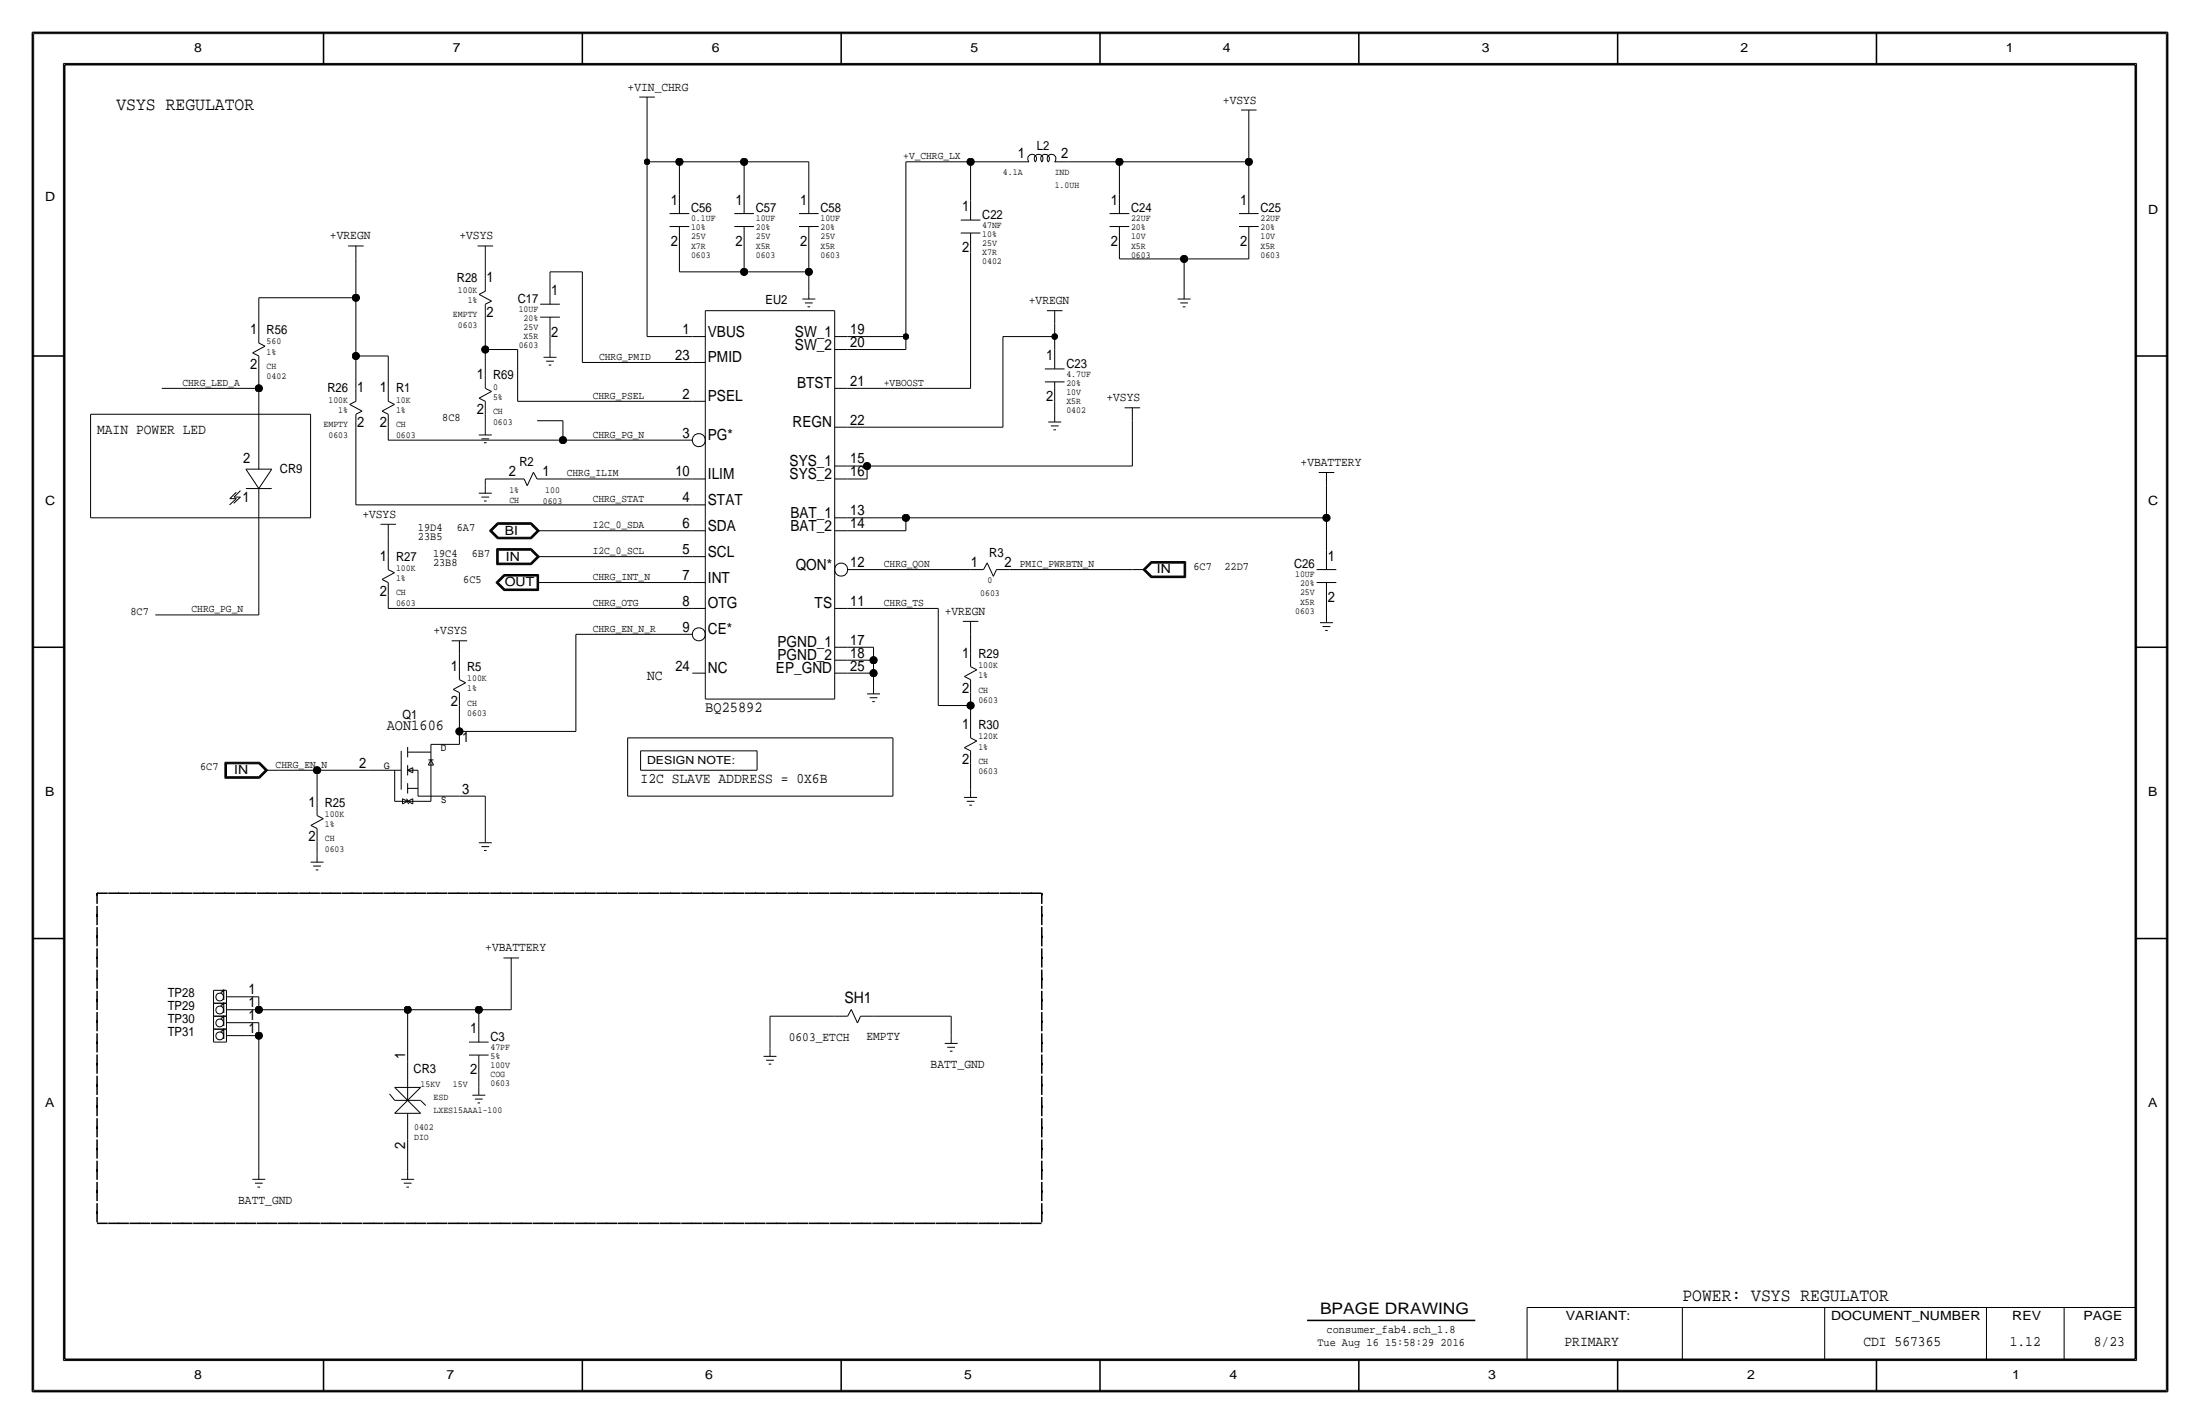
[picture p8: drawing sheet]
<svg xmlns="http://www.w3.org/2000/svg" width="432mm" height="279mm" viewBox="0 0 432 279" stroke-linecap="round" stroke-linejoin="round" font-family="sans-serif">
<g fill="none" stroke="#000" stroke-width=".2">
<path d="M6.6 6.6h418.6zM6.6 6.6v266.2zM12.4 12.4v254.6zM12.4 12.4h407zM125.5 19.1h3zM127 19.1v2.5zM419.4 12.4v254.6zM425.2 6.6v266.2zM127 31.8v34.2zM127 31.8h6.3zM127 21.6v10.2zM133.3 31.8h12.7z"/>
<path d="M133.3 31.7v6.4zM133.3 38.1v3.8zM146 31.8h12.7zM146 31.7v6.4zM146 38.1v3.8zM158.7 31.7v6.4zM158.7 38.1v3.8zM177.8 31.8v34.2zM177.8 31.8h12.7zM190.5 31.7v7.7zM190.5 39.4v3.8zM190.5 31.8h8.9z"/>
<path d="M199.4 31.8h2.5zM201.9 31.8a.89 .89 0 0 1 0-1.3 .89 .89 0 0 1 1.3 0 .89 .89 0 0 1 0 1.3 .89 .89 0 0 1 0-1.3 .89 .89 0 0 1 1.3 0 .89 .89 0 0 1 0 1.3 .89 .89 0 0 1 0-1.3 .89 .89 0 0 1 1.2 0 .89 .89 0 0 1 0 1.3 .89 .89 0 0 1 0-1.3 .89 .89 0 0 1 1.3 0 .89 .89 0 0 1 0 1.3M207 31.8h2.5zM209.5 31.8h10.2zM219.7 31.8h25.4zM219.7 31.7v6.4zM219.7 38.1v3.8zM243.6 21.6h3zM245.1 31.7v6.4zM245.1 24.1v7.7zM245.1 38.1v3.8zM245.1 21.6v2.5z"/>
<path d="M50.8 58.4h19zM50.8 58.4v6.4zM68.3 48.3h3.1zM69.8 58.4v11.4zM69.8 50.8v7.6zM69.8 48.3v2.5zM93.7 48.3h3.1zM94 57.8l1.2-.6zM94 57.8l2.5 1.3zM95.2 59.7l1.3-.6zM95.2 50.8v3.8zM95.2 54.6v2.6z"/>
<path d="M95.2 59.7v2.5zM95.2 48.3v2.5zM106 59.7h3.9zM107.9 53.3h6.4zM107.9 53.3v2.6zM107.9 55.9v3.8zM114.3 53.3v17.8zM131.4 41.9h3.9zM131.4 44.4h3.9zM133.3 53.3h12.7zM133.3 48.3v5zM133.3 44.4v3.9z"/>
<path d="M144.1 41.9h3.9zM144.1 44.4h3.9zM146 53.3h12.7zM146 48.3v5zM146 44.4v3.9zM156.8 41.9h3.9zM156.8 44.4h3.9zM157.5 58.7h2.5zM158 59.4h1.5zM158.7 48.3v5zM158.7 53.3v3.9zM158.7 57.2v1.5z"/>
<path d="M158.7 44.4v3.9zM188.6 43.2h3.8zM188.6 45.7h3.8zM190.5 49.5v26.7zM190.5 45.7v3.8zM217.8 41.9h3.8zM217.8 44.4h3.8zM219.7 50.8h12.7zM219.7 48.3v2.5zM219.7 44.4v3.9zM231.1 58.7h2.6zM231.6 59.4h1.6z"/>
<path d="M232.4 50.8h12.7zM232.4 50.8v6.4zM232.4 57.2v1.5zM243.2 41.9h3.8zM243.2 44.4h3.8zM245.1 48.3v2.5zM245.1 44.4v3.9zM31.7 76.2h19.1zM49.6 69.2l2.4-1.3zM49.6 69.2l1.2 .6zM50.8 72.4v3.8zM50.8 76.2v12.7z"/>
<path d="M50.8 64.8v2.5zM50.8 67.3l1.2 .6zM50.8 69.9v2.5zM68.6 79.3l1.2-.6zM68.6 79.3l2.5 1.4zM69.8 69.8h6.4zM69.8 69.8v6.4zM69.8 76.2v2.5zM76.2 69.8v6.4zM76.2 76.2v2.5zM76.2 78.7l1.2 .6zM94 78.1l2.5-1.3z"/>
<path d="M94 78.1l1.3 .6zM95.2 68.6h6.4zM95.2 62.2v6.4zM95.2 68.6v5.1zM95.2 73.7v2.5zM95.2 76.2l1.3 .6zM95.2 78.7v2.6zM101.6 68.6v10.1zM101.6 78.7h34.3zM106 62.2h3.9zM106.7 70.1h2.5zM107.2 70.9h1.5z"/>
<path d="M107.7 71.6h.5zM107.9 66v2.6zM107.9 68.6v1.5zM107.9 62.2v3.8zM114.3 71.1h21.6zM127 66h8.9zM135.9 78.7h2.5zM135.9 71.1h2.5zM135.9 66h2.5zM138.4 61h25.4zM138.4 61v76.2zM158.5 60.2h.5z"/>
<path d="M163.8 61v76.2zM163.8 76.2h2.6zM163.8 68.6h2.6zM163.8 66h2.6zM166.4 76.2h24.1zM166.4 66h11.4zM166.4 68.6h11.4zM177.8 66v2.6zM196.8 66h10.2zM196.8 66v17.8zM205.1 72.4h3.8zM205.1 74.9h3.8z"/>
<path d="M205.5 61h3zM207 78.7v2.6zM207 63.5v2.5zM207 66v2.6zM207 61v2.5zM207 74.9v3.8zM207 68.6v3.8zM232.2 60.2h.5zM17.8 81.3v20.3zM17.8 81.3h43.2zM45.1 99.1l1.3-1.3zM45.1 97.8h1.3z"/>
<path d="M45.9 98.8l1.3-1.3zM45.9 97.5h1.3zM46.4 96.6l-1.3 1.2zM47.2 96.3l-1.3 1.2zM48.3 95.9h5zM48.3 92h5zM48.3 92l2.5 3.9zM50.8 99.1v21.5zM50.8 88.9v3.1zM50.8 95.9v3.2zM53.3 92l-2.5 3.9zM61 81.3v20.3z"/>
<path d="M69.8 81.3l1.3-.6zM69.8 83.8v15.3zM69.8 99.1h66.1zM69.8 81.3v2.5zM75 80.7l2.4-1.4zM75 80.7l1.2 .6zM76.2 83.8v2.6zM76.2 81.3v2.5zM76.2 86.4h34.3zM94 85.3h2.5zM94 96.8h2.5zM94.5 86.1h1.5z"/>
<path d="M94.5 97.5h1.5zM95 86.9h.5zM95 98.3h.5zM95.2 94h5.1zM95.2 81.3v2.5zM95.2 94v1.3zM95.2 83.8v1.5zM95.2 95.2v1.6zM100.3 94h2.6zM102.9 94l.6 1.3zM104.7 92.7l.7 1.3zM104.7 92.7l-1.2 2.6z"/>
<path d="M105.4 94h2.5zM105.4 82.5h5.1zM108 94h27.9zM110.5 86.4h25.4zM110.5 82.5v3.9zM135.9 99.1h2.5zM135.9 94h2.5zM163.8 91.4h2.6zM163.8 83.8h2.6zM163.8 94h2.6zM166.4 91.4h3.8zM166.4 94h3.8z"/>
<path d="M166.4 83.8h30.5zM170.2 91.4h52zM170.2 91.4v2.6zM205.7 82.8h2.6zM206.2 83.6h1.6zM206.8 84.3h.5zM207 81.3v1.5zM220.7 80h3.1zM222.2 82.6v8.8zM222.2 80v2.5zM258.8 92.7h3.1zM260.3 95.2v6.4z"/>
<path d="M260.3 92.7v2.5zM17.8 101.6h43.2zM74.7 102.9h3zM75 113.7l2.4-1.3zM75 113.7l1.2 .6zM76.2 105.4v3.8zM76.2 116.8v2.6zM76.2 109.2v2.6zM76.2 111.8l1.2 .6zM76.2 114.3v2.5zM76.2 102.9v2.5zM76.2 119.4h59.7z"/>
<path d="M96.1 104.1l1.5-1.5zM96.1 104.1l1.5 1.6zM96.2 104.1l1.5 1.5zM96.2 104.1l1.5-1.4zM96.4 104.1l1.3-1.3zM96.4 104.1l1.3 1.4zM96.5 104.1l1.3-1.2zM96.5 104.1l1.3 1.3zM97.3 114.3l1.6-1.6zM97.3 114.3l1.6 1.6zM97.5 107.6h6.8zM97.5 114.3l1.5 1.5z"/>
<path d="M97.5 114.3l1.5-1.5zM97.5 107.6v3.2zM97.5 110.8h6.8zM97.6 107.7v3zM97.6 110.7h6.6zM97.6 107.7h6.6zM97.6 102.6h6.7zM97.6 114.3l1.4-1.4zM97.6 105.7h6.7zM97.6 114.3l1.4 1.4zM97.7 107.8v2.8zM97.7 110.6h6.5z"/>
<path d="M97.7 105.6h6.5zM97.7 107.8h6.5zM97.7 102.7h6.5zM97.7 102.8h6.5zM97.7 105.5h6.5zM97.8 114.3l1.3 1.3zM97.8 114.3l1.3-1.3zM97.8 107.9h6.3zM97.8 107.9v2.6zM97.8 110.5h6.3zM97.8 105.4h6.3zM97.8 102.9h6.3z"/>
<path d="M98.9 115.9h6.8zM98.9 112.7h6.8zM99 112.8h6.6zM99 115.8h6.6zM99 112.9h6.5zM99 115.7h6.5zM99.1 113h6.3zM99.1 115.6h6.3zM104.1 108l1.3 1.2zM104.1 102.9l1.3 1.2zM104.1 110.5l1.3-1.3zM104.1 105.4l1.3-1.3z"/>
<path d="M104.2 110.6l1.4-1.4zM104.2 105.5l1.4-1.4zM104.2 107.8l1.4 1.4zM104.2 102.8l1.4 1.3zM104.2 107.7l1.5 1.5zM104.2 102.7l1.5 1.4zM104.2 110.7l1.5-1.5zM104.2 105.6l1.5-1.5zM104.3 110.8l1.6-1.6zM104.3 105.7l1.6-1.6zM104.3 107.6l1.6 1.6zM104.3 102.6l1.6 1.5z"/>
<path d="M105.4 113v2.6zM105.4 114.3h2.5zM105.4 109.2h2.5zM105.4 104.1h2.5zM105.5 112.9v2.8zM105.6 112.8v3zM105.7 112.7v3.2zM107.9 114.3h28zM107.9 109.2h28zM108 104.1h27.9zM135.9 119.4h2.5zM135.9 104.1h2.5z"/>
<path d="M135.9 109.2h2.5zM135.9 114.3h2.5zM163.8 104.1h2.6zM163.8 119.4h2.6zM163.8 101.6h2.6zM166.4 101.6h11.4zM166.4 104.1h11.4zM166.4 111.8h24.1zM166.4 119.4h17.8zM177.8 101.6h82.5zM177.8 101.6v2.5zM184.1 119.4v19z"/>
<path d="M190.5 111.8h2.5zM193.8 110.4l1.2 2.7zM193.8 110.4l-.8 1.4zM195.6 111.8h2.5zM195.6 111.8l-.6 1.3zM198.1 111.8h24.1zM222.2 111.8h2.6zM224.3 111.8l1.6 1.5zM224.3 111.8l1.6-1.6zM224.5 111.8l1.5-1.5zM224.5 111.8l1.5 1.4zM224.6 111.8l1.4-1.4z"/>
<path d="M224.6 111.8l1.4 1.3zM224.8 111.8l1.3 1.2zM224.8 111.8l1.3-1.3zM225.9 110.2h6.8zM225.9 113.3h6.8zM226 113.2h6.6zM226 110.3h6.6zM226 110.4h6.5zM226 113.1h6.5zM226.1 110.5h6.3zM226.1 113h6.3zM232.4 110.5v2.5z"/>
<path d="M232.5 110.4v2.7zM232.6 110.3v2.9zM232.7 110.2v3.1zM258.4 111.8h3.9zM258.4 114.3h3.9zM260.3 118.1v2.5zM260.3 101.6v6.3zM260.3 114.3v3.8zM260.3 107.9v3.9zM30.5 120.7h20.3zM88.6 125.7h3.1zM89 135.3l1.2 .6z"/>
<path d="M89 135.3l2.4-1.3zM90.2 128.3v2.5zM90.2 138.4v5.1zM90.2 125.7v2.6zM90.2 130.8v2.5zM90.2 133.3l1.2 .7zM90.2 135.9v2.5zM113 124.5v19zM113 124.5h22.9zM135.9 132.1h2.5zM138.4 137.2h25.4zM163.8 127h2.6z"/>
<path d="M163.8 132.1h2.6zM163.8 129.5h2.6zM166.4 127h5.1zM166.4 129.5h5.1zM166.4 132.1h5.1zM170.2 136.1h2.5zM170.7 136.9h1.5zM171.2 137.7h.5zM171.4 127v2.5zM171.4 129.5v2.6zM171.4 132.1v2.5zM171.4 134.6v1.5z"/>
<path d="M184.1 138.4h6.4zM189 121.9h3zM189.3 132.7l2.4-1.3zM189.3 132.7l1.2 .7zM190.5 124.5v3.8zM190.5 135.9v2.5zM190.5 138.4v3.8zM190.5 121.9v2.6zM190.5 128.3v2.5zM190.5 130.8l1.2 .6zM190.5 133.4v2.5zM259.1 122.2h2.5z"/>
<path d="M259.6 122.9h1.5zM260.1 123.7h.5zM260.3 120.7v1.5zM44.1 149.6v3.1zM44.1 152.7h6.9zM44.1 149.6h6.9zM44.2 149.7h6.7zM44.2 149.7v2.9zM44.2 152.6h6.7zM44.3 149.8v2.7zM44.3 152.5h6.6zM44.3 149.8h6.6z"/>
<path d="M44.4 149.9h6.4zM44.4 149.9v2.5zM44.4 152.4h6.4zM50.8 149.9l1.3 1.2zM50.9 152.5l1.3-1.4zM50.9 149.8l1.3 1.3zM50.9 152.6l1.5-1.5zM50.9 149.7l1.5 1.4zM51 149.6l1.5 1.5zM51 152.7l1.5-1.6zM52.1 151.1l-1.3 1.3zM52.1 151.1h2.5z"/>
<path d="M54.6 151.1h7.6zM62.2 151.1h10.2zM62.2 151.1v6.4zM62.2 157.5v2.5zM72.4 151.1h6.3zM77.5 157.2h7.1zM77.5 151.1v6.1zM78.7 147.3v7.6zM79 156.7l2 1zM79 156.7v1zM79 157.7l2-1zM79.8 156.7l.2 .3z"/>
<path d="M80 151.1l1 .5zM80 147.6h4.6zM80 157v.5zM80 157.5l.3 .2zM80 154.7h2zM80 151.1h2zM80 151.1l1-.5zM80 153.7v2zM80 150.1v2zM80 146.6v2zM81 156.7v1zM81 150.6v1z"/>
<path d="M82 151.1v5.1zM82 156.2h8.2zM84.1 149.1h1zM84.1 150.1h1zM84.6 149.1l-.5 1zM84.6 146v11.2zM84.6 149.1l.5 1zM84.6 146h5.6zM90.2 156.2h5zM90.2 143.5h22.8zM90.2 143.5v2.5zM95.2 156.2v7.6z"/>
<path d="M123.2 144.8h52.1zM123.2 156.2h52.1zM123.2 144.8v11.4zM125.7 147.3v3.8zM125.7 151.1h22.9zM125.7 147.3h22.9zM148.6 147.3v3.8zM175.3 144.8v11.4zM189.2 156.5h2.6zM189.3 146.7l2.4-1.3zM189.3 146.7l1.2 .6zM189.7 157.2h1.6z"/>
<path d="M190.2 158h.6zM190.5 149.9v5zM190.5 154.9v1.6zM190.5 142.2v2.6zM190.5 144.8l1.2 .6zM190.5 147.3v2.6zM61 169.2h2.5zM61 162l1.2 .6zM61 162l2.4-1.4zM61.5 169.9h1.5zM62 170.7h.5zM62.2 165.1v2.5z"/>
<path d="M62.2 167.6v1.6zM62.2 160l1.2 .6zM62.2 162.6v2.5zM94 165.4h2.5zM94.5 166.1h1.5zM95 166.9h.5zM95.2 163.8v1.6zM41.9 199.4h2.5zM41.9 196.8h2.5zM41.9 199.4h2.6zM41.9 199.4v2.5zM41.9 196.8h2.6z"/>
<path d="M41.9 196.8v2.6zM41.9 194.3h2.6zM41.9 194.3v2.5zM44.4 199.4v2.5zM44.4 196.8v2.6zM44.4 194.3v2.6zM44.5 198.1h3.8zM44.5 195.6h3.8zM48.3 198.1h2.5zM48.3 195.6h2.5zM50.8 198.1h29.2zM50.8 195.6v2.5z"/>
<path d="M80 198.1h14zM80 198.1v10.2zM94 198.1v2.6zM94 198.1h6.3zM98.8 188h3.1zM100.3 190.5v7.6zM100.3 188v2.5zM151.1 199.4h12.7zM151.1 199.4v6.3zM163.8 199.4h2.6zM167.1 198.1l1.2 2.6zM167.1 198.1l-.7 1.3z"/>
<path d="M168.9 199.4l-.6 1.3zM168.9 199.4h2.5zM171.4 199.4h15.3zM186.7 199.4v3.8zM41.9 204.5h2.5zM41.9 201.9h2.5zM41.9 201.9h2.6zM41.9 201.9v2.6zM44.4 201.9v2.6zM44.5 203.2h3.8zM44.5 200.7h3.8zM48.3 203.2h2.5z"/>
<path d="M48.3 200.7h2.5zM50.8 200.7v2.5zM50.8 203.2v26.7zM76.5 214.6l1 1.3zM77.5 213.4h5zM77.5 213.4l5 5zM77.5 215.9h5zM77.5 218.4l5.1-5zM77.5 218.4h5.1zM80 218.4v5.1zM80 208.3v7.6zM82.5 215.9l1.1 1z"/>
<path d="M92 204.5h3.9zM92 207h3.9zM92.7 214.9h2.5zM93.2 215.6h1.5zM93.7 216.4h.5zM94 210.8v2.6zM94 213.4v1.5zM94 207v3.8zM94 200.7v3.8zM149.9 207.3h2.5zM150.4 208h1.5zM150.9 208.8h.5z"/>
<path d="M151.1 205.7v1.6zM185.4 204.7h2.6zM185.9 205.5h1.6zM186.4 206.2h.5zM186.7 203.2v1.5zM49.5 231.4h2.6zM50 232.2h1.6zM50.5 232.9h.6zM50.8 229.9v1.5zM78.7 231.4h2.6zM79.2 232.2h1.6zM79.8 232.9h.5z"/>
<path d="M80 223.5v6.4zM80 229.9v1.5zM299.7 256.5v10.2zM299.7 256.5h119.4zM330.2 256.5v10.2zM358.1 256.5v10.2zM389.9 256.5v10.2zM405.1 256.5v10.2zM6.6 272.8h418.6zM12.4 267h407z"/>
<circle cx="137.2" cy="86.4" r="1.28"/>
<circle cx="165.1" cy="111.8" r="1.28"/>
<circle cx="137.2" cy="124.5" r="1.28"/>
<circle cx="43.1" cy="195.6" r=".77"/>
<circle cx="43.1" cy="198.2" r=".77"/>
<circle cx="43.1" cy="203.3" r=".77"/>
<circle cx="43.1" cy="200.7" r=".77"/>
</g>
<path d="M19 175.3h185.5zM19 175.3v64.7zM204.5 175.3v64.7zM19 240h185.5z" fill="none" stroke="#000" stroke-width=".3" stroke-dasharray="2.1" stroke-linecap="butt"/>
<g fill="#000" stroke="#000" stroke-width=".2">
<circle cx="127" cy="31.7" r=".56"/>
<circle cx="133.4" cy="31.7" r=".71"/>
<circle cx="146.1" cy="31.7" r=".71"/>
<circle cx="190.5" cy="31.7" r=".71"/>
<circle cx="219.7" cy="31.7" r=".71"/>
<circle cx="245.1" cy="31.7" r=".71"/>
<circle cx="69.9" cy="58.4" r=".71"/>
<circle cx="146.1" cy="53.3" r=".71"/>
<circle cx="158.8" cy="53.3" r=".71"/>
<circle cx="232.4" cy="50.8" r=".71"/>
<circle cx="50.8" cy="76.2" r=".71"/>
<circle cx="69.9" cy="69.8" r=".71"/>
<circle cx="95.3" cy="68.6" r=".71"/>
<circle cx="177.8" cy="66" r=".56"/>
<circle cx="207" cy="66" r=".56"/>
<circle cx="110.5" cy="86.4" r=".71"/>
<circle cx="170.2" cy="91.4" r=".71"/>
<circle cx="177.8" cy="101.6" r=".71"/>
<circle cx="260.4" cy="101.6" r=".71"/>
<circle cx="171.5" cy="132.1" r=".71"/>
<circle cx="171.5" cy="129.5" r=".71"/>
<circle cx="190.5" cy="138.4" r=".71"/>
<circle cx="62.2" cy="151.1" r=".71"/>
<circle cx="90.2" cy="143.5" r=".71"/>
<circle cx="50.8" cy="198.1" r=".71"/>
<circle cx="80" cy="198.1" r=".71"/>
<circle cx="94" cy="198.1" r=".71"/>
<circle cx="50.8" cy="203.2" r=".71"/>
</g>
<g fill="none" stroke="#000" stroke-width=".3">
<path d="M6.3 6.4v266.7zM6.4 6.4h419zM12.7 12.7h406.4zM12.7 12.7v254zM63.5 6.4v6.3zM114.3 6.4v6.3zM165.1 6.4v6.3zM215.9 6.3v6.4zM266.7 6.4v6.3zM317.5 6.4v6.3zM368.3 6.4v6.3zM419.1 12.7v254z"/>
<path d="M425.4 6.4v266.7zM6.3 69.8h6.4zM419.1 69.8h6.3zM6.3 127h6.4zM419.1 127h6.3zM6.3 184.1h6.4zM419.1 184.1h6.3zM256.5 259.1h33.1zM6.4 273h419zM12.7 266.7h406.4zM63.5 266.7v6.4zM114.3 266.7v6.4z"/>
<path d="M165.1 266.7v6.4zM215.9 266.7v6.3zM266.7 266.7v6.4zM317.5 266.7v6.4zM368.3 266.7v6.4z"/>
</g>
<g font-size="3.6">
<text x="22.9" y="21.6">VSYS REGULATOR</text>
<text x="330.2" y="255.3">POWER: VSYS REGULATOR</text>
</g>
<g font-size="3.1">
<text x="165.7" y="196.8">SH1</text>
<text x="259.1" y="257.8">BPAGE DRAWING</text>
</g>
<g font-size="3">
<text x="138.9" y="71.1">PMID</text>
<text x="138.9" y="66">VBUS</text>
<text x="156" y="66">SW_1</text>
<text x="156" y="68.6">SW_2</text>
<text x="156.5" y="76.2">BTST</text>
<text x="138.9" y="78.7">PSEL</text>
<text x="155.6" y="83.8">REGN</text>
<text x="138.9" y="86.4">PG*</text>
<text x="138.9" y="94">ILIM</text>
<text x="155" y="94">SYS_2</text>
<text x="155" y="91.4">SYS_1</text>
<text x="138.9" y="99.1">STAT</text>
<text x="155.1" y="101.6">BAT_1</text>
<text x="138.9" y="104.1">SDA</text>
<text x="155.1" y="104.1">BAT_2</text>
<text x="138.9" y="109.2">SCL</text>
<text x="156.2" y="111.8">QON*</text>
<text x="138.9" y="114.3">INT</text>
<text x="138.9" y="119.4">OTG</text>
<text x="159.9" y="119.4">TS</text>
<text x="138.9" y="124.5">CE*</text>
<text x="152.6" y="129.5">PGND_2</text>
<text x="152.6" y="127">PGND_1</text>
<text x="138.9" y="132.1">NC</text>
<text x="152.3" y="132.1">EP_GND</text>
<text x="75.9" y="143.3">AON1606</text>
<text x="138.4" y="139.7">BQ25892</text>
<text x="43.1" y="196.2">1</text>
<text x="43.1" y="203.9">1</text>
<text x="43.1" y="201.3">1</text>
<text x="43.1" y="198.8">1</text>
</g>
<g font-size="2.9">
<text x="199.8" y="31">1</text>
<text x="208.3" y="31">2</text>
<text x="131.7" y="40.1">1</text>
<text x="144.4" y="40.1">1</text>
<text x="157.1" y="40.1">1</text>
<text x="188.8" y="41.4">1</text>
<text x="218" y="40.1">1</text>
<text x="243.4" y="40.1">1</text>
<text x="131.7" y="48.3">2</text>
<text x="144.4" y="48.3">2</text>
<text x="157.1" y="48.3">2</text>
<text x="188.8" y="49.5">2</text>
<text x="218" y="48.3">2</text>
<text x="243.4" y="48.3">2</text>
<text x="95.5" y="55.4">1</text>
<text x="108.2" y="57.9">1</text>
<text x="49.1" y="65.5">1</text>
<text x="95.5" y="62.2">2</text>
<text x="134" y="65.5">1</text>
<text x="166.9" y="65.5">19</text>
<text x="108.2" y="66">2</text>
<text x="132.5" y="70.6">23</text>
<text x="166.9" y="68.1">20</text>
<text x="205.3" y="70.6">1</text>
<text x="49.1" y="72.4">2</text>
<text x="70.1" y="77">1</text>
<text x="74.5" y="77">1</text>
<text x="93.6" y="74.4">1</text>
<text x="166.9" y="75.7">21</text>
<text x="70.1" y="83.8">2</text>
<text x="74.5" y="83.8">2</text>
<text x="93.6" y="81.3">2</text>
<text x="134" y="78.2">2</text>
<text x="166.9" y="83.3">22</text>
<text x="205.3" y="78.7">2</text>
<text x="19.1" y="85.1">MAIN POWER LED</text>
<text x="134" y="85.9">3</text>
<text x="47.8" y="90.9">2</text>
<text x="99.9" y="93.5">2</text>
<text x="106.5" y="93.5">1</text>
<text x="132.5" y="93.5">10</text>
<text x="166.9" y="93.5">16</text>
<text x="166.9" y="90.9">15</text>
<text x="47.6" y="98.6">1</text>
<text x="134" y="98.6">4</text>
<text x="166.9" y="101.1">13</text>
<text x="134" y="103.6">6</text>
<text x="166.9" y="103.6">14</text>
<text x="74.5" y="110">1</text>
<text x="134" y="108.7">5</text>
<text x="134" y="113.8">7</text>
<text x="166.9" y="111.3">12</text>
<text x="190.6" y="111.3">1</text>
<text x="197.2" y="111.3">2</text>
<text x="260.6" y="110">1</text>
<text x="74.5" y="116.8">2</text>
<text x="134" y="118.9">8</text>
<text x="166.9" y="118.9">11</text>
<text x="260.6" y="118.1">2</text>
<text x="134" y="124">9</text>
<text x="88.5" y="131.6">1</text>
<text x="132.5" y="131.6">24</text>
<text x="166.9" y="129">18</text>
<text x="166.9" y="126.5">17</text>
<text x="166.9" y="131.6">25</text>
<text x="188.8" y="129">1</text>
<text x="127" y="133.3">NC</text>
<text x="188.8" y="135.9">2</text>
<text x="88.5" y="138.4">2</text>
<text x="188.8" y="143">1</text>
<text x="90.7" y="145.5">1</text>
<text x="188.8" y="149.9">2</text>
<text x="70.5" y="150.6">2</text>
<text x="90.7" y="155.7">3</text>
<text x="125.7" y="153.7">I2C SLAVE ADDRESS = 0X6B</text>
<text x="60.6" y="158.2">1</text>
<text x="60.6" y="165.1">2</text>
<text x="48.8" y="197.6">1</text>
<text x="48.8" y="195.1">1</text>
<text x="48.8" y="202.7">1</text>
<text x="48.8" y="200.2">1</text>
<text x="92.3" y="202.7">1</text>
<text x="79.5" y="207.8" transform="rotate(-90 79.5 207.8)">1</text>
<text x="92.3" y="210.8">2</text>
<text x="79.5" y="225.4" transform="rotate(-90 79.5 225.4)">2</text>
<text x="307.1" y="264.2">PRIMARY</text>
<text x="365.7" y="264.2">CDI 567365</text>
<text x="394.5" y="264.2">1.12</text>
<text x="411" y="264.2">8/23</text>
</g>
<g font-size="2.5">
<text x="38.1" y="10.2">8</text>
<text x="88.9" y="10.2">7</text>
<text x="139.7" y="10.2">6</text>
<text x="190.5" y="10.2">5</text>
<text x="240" y="10.2">4</text>
<text x="290.8" y="10.2">3</text>
<text x="341.6" y="10.2">2</text>
<text x="393.7" y="10.2">1</text>
<text x="123.2" y="17.8">+VIN_CHRG</text>
<text x="240" y="20.3">+VSYS</text>
<text x="203.5" y="29.5">L2</text>
<text x="8.9" y="39.4">D</text>
<text x="135.6" y="41.7">C56</text>
<text x="148.3" y="41.7">C57</text>
<text x="161" y="41.7">C58</text>
<text x="222" y="41.7">C24</text>
<text x="247.4" y="41.7">C25</text>
<text x="421.6" y="41.9">D</text>
<text x="64.8" y="47">+VREGN</text>
<text x="90.2" y="47">+VSYS</text>
<text x="192.8" y="42.9">C22</text>
<text x="89.7" y="55.4">R28</text>
<text x="101.6" y="59.4">C17</text>
<text x="150.2" y="59.7">EU2</text>
<text x="201.9" y="59.7">+VREGN</text>
<text x="52.3" y="65.5">R56</text>
<text x="64.3" y="77">R26</text>
<text x="77.7" y="77">R1</text>
<text x="96.8" y="74.4">R69</text>
<text x="209.3" y="72.1">C23</text>
<text x="217.2" y="78.7">+VSYS</text>
<text x="54.9" y="92.7">CR9</text>
<text x="102" y="91.4">R2</text>
<text x="255.3" y="91.4">+VBATTERY</text>
<text x="8.9" y="99.1">C</text>
<text x="71.1" y="101.6">+VSYS</text>
<text x="421.6" y="99.1">C</text>
<text x="99.1" y="104.9">BI</text>
<text x="77.7" y="110">R27</text>
<text x="99.3" y="110">IN</text>
<text x="194.2" y="109.2">R3</text>
<text x="227.1" y="112.5">IN</text>
<text x="254" y="111.5">C26</text>
<text x="99.1" y="115.1">OUT</text>
<text x="85.1" y="124.5">+VSYS</text>
<text x="185.4" y="120.6">+VREGN</text>
<text x="91.7" y="131.6">R5</text>
<text x="192" y="129">R29</text>
<text x="79" y="141.1">Q1</text>
<text x="192" y="143">R30</text>
<text x="46" y="151.9">IN</text>
<text x="8.9" y="156.2">B</text>
<text x="63.8" y="158.2">R25</text>
<text x="421.6" y="156.2">B</text>
<text x="95.2" y="186.7">+VBATTERY</text>
<text x="32.9" y="195.6">TP28</text>
<text x="32.9" y="203.2">TP31</text>
<text x="32.9" y="200.7">TP30</text>
<text x="32.9" y="198.1">TP29</text>
<text x="96.3" y="204.2">C3</text>
<text x="154.8" y="204.2">0603_ETCH</text>
<text x="170.1" y="204.1">EMPTY</text>
<text x="182.6" y="209.5">BATT_GND</text>
<text x="81.2" y="210.5">CR3</text>
<text x="8.9" y="217.2">A</text>
<text x="421.6" y="217.2">A</text>
<text x="46.8" y="236.2">BATT_GND</text>
<text x="307.3" y="259.1">VARIANT:</text>
<text x="359.4" y="259.1">DOCUMENT_NUMBER</text>
<text x="395" y="259.1">REV</text>
<text x="408.9" y="259.1">PAGE</text>
<text x="38.1" y="270.5">8</text>
<text x="87.6" y="270.5">7</text>
<text x="138.4" y="270.5">6</text>
<text x="189.2" y="270.5">5</text>
<text x="241.3" y="270.5">4</text>
<text x="292.1" y="270.5">3</text>
<text x="342.9" y="270.5">2</text>
<text x="395" y="270.5">1</text>
</g>
<g font-size="2.3">
<text x="86.8" y="82.5">8C8</text>
<text x="82" y="106">23B5</text>
<text x="82" y="104.1">19D4</text>
<text x="89.7" y="104.1">6A7</text>
<text x="85" y="111">23B8</text>
<text x="85" y="109.2">19C4</text>
<text x="92.6" y="109.2">6B7</text>
<text x="234.2" y="111.8">6C7</text>
<text x="240.3" y="111.8">22D7</text>
<text x="90.9" y="114.3">6C5</text>
<text x="25.6" y="120.7">8C7</text>
<text x="39.3" y="151.1">6C7</text>
<text x="260.4" y="261.6">consumer_fab4.sch_1.8</text>
<text x="258.6" y="264.2">Tue Aug 16 15:58:29 2016</text>
</g>
<text font-size="2.2" x="127" y="149.9">DESIGN NOTE:</text>
<g font-size="2.1">
<text x="177.3" y="31.2">+V_CHRG_LX</text>
<text x="117.6" y="70.6">CHRG_PMID</text>
<text x="35.8" y="75.7">CHRG_LED_A</text>
<text x="173.5" y="75.7">+VBOOST</text>
<text x="116.3" y="78.2">CHRG_PSEL</text>
<text x="116.3" y="85.9">CHRG_PG_N</text>
<text x="111.3" y="93.5">CHRG_ILIM</text>
<text x="116.3" y="98.6">CHRG_STAT</text>
<text x="116.3" y="103.6">I2C_0_SDA</text>
<text x="116.3" y="108.7">I2C_0_SCL</text>
<text x="116.3" y="113.8">CHRG_INT_N</text>
<text x="173.5" y="111.3">CHRG_QON</text>
<text x="200.2" y="111.3">PMIC_PWRBTN_N</text>
<text x="116.3" y="118.9">CHRG_OTG</text>
<text x="173.5" y="118.9">CHRG_TS</text>
<text x="37.6" y="120.1">CHRG_PG_N</text>
<text x="116.3" y="124">CHRG_EN_N_R</text>
<text x="54.1" y="150.6">CHRG_EN_N</text>
</g>
<g font-size="1.8">
<text x="196.9" y="34.3">4.1A</text>
<text x="207" y="34.3">IND</text>
<text x="207" y="36.8">1.0UH</text>
<text x="135.6" y="47">25V</text>
<text x="135.6" y="45.2">10%</text>
<text x="135.6" y="43.4">0.1UF</text>
<text x="148.3" y="45.2">20%</text>
<text x="148.3" y="47">25V</text>
<text x="148.3" y="43.4">10UF</text>
<text x="161" y="47">25V</text>
<text x="161" y="45.2">20%</text>
<text x="161" y="43.4">10UF</text>
<text x="192.8" y="44.7">47NF</text>
<text x="192.8" y="46.5">10%</text>
<text x="222" y="43.4">22UF</text>
<text x="222" y="45.2">20%</text>
<text x="222" y="47">10V</text>
<text x="247.4" y="43.4">22UF</text>
<text x="247.4" y="45.2">20%</text>
<text x="247.4" y="47">10V</text>
<text x="135.6" y="48.8">X7R</text>
<text x="135.6" y="50.5">0603</text>
<text x="148.3" y="48.8">X5R</text>
<text x="148.3" y="50.5">0603</text>
<text x="161" y="50.5">0603</text>
<text x="161" y="48.8">X5R</text>
<text x="192.8" y="50">X7R</text>
<text x="192.8" y="51.8">0402</text>
<text x="192.8" y="48.3">25V</text>
<text x="222" y="48.8">X5R</text>
<text x="222" y="50.5">0603</text>
<text x="247.4" y="48.8">X5R</text>
<text x="247.4" y="50.5">0603</text>
<text x="89.9" y="57.4">100K</text>
<text x="91.8" y="59.4">1%</text>
<text x="88.9" y="62.2">EMPTY</text>
<text x="89.9" y="64.3">0603</text>
<text x="101.8" y="61.2">10UF</text>
<text x="102.8" y="64.8">25V</text>
<text x="102.8" y="63">20%</text>
<text x="52.3" y="69.6">1%</text>
<text x="52.3" y="67.6">560</text>
<text x="101.8" y="68.3">0603</text>
<text x="102.8" y="66.5">X5R</text>
<text x="52.3" y="72.4">CH</text>
<text x="52.3" y="74.4">0402</text>
<text x="96.8" y="76.5">0</text>
<text x="209.3" y="73.9">4.7UF</text>
<text x="209.3" y="77.5">10V</text>
<text x="209.3" y="75.7">20%</text>
<text x="63.5" y="83.8">EMPTY</text>
<text x="64.5" y="79">100K</text>
<text x="66.4" y="81">1%</text>
<text x="77.7" y="79">10K</text>
<text x="77.7" y="81">1%</text>
<text x="77.7" y="83.8">CH</text>
<text x="96.8" y="83.3">0603</text>
<text x="96.8" y="81.3">CH</text>
<text x="96.8" y="78.5">5%</text>
<text x="209.3" y="79.2">X5R</text>
<text x="209.3" y="81">0402</text>
<text x="64.5" y="85.9">0603</text>
<text x="77.7" y="85.9">0603</text>
<text x="100" y="96.8">1%</text>
<text x="100" y="98.7">CH</text>
<text x="106.5" y="98.8">0603</text>
<text x="107" y="96.8">100</text>
<text x="77.7" y="112">100K</text>
<text x="254.2" y="113.3">10UF</text>
<text x="77.7" y="116.8">CH</text>
<text x="77.7" y="118.9">0603</text>
<text x="77.7" y="114.1">1%</text>
<text x="192.4" y="116.8">0603</text>
<text x="193.8" y="114.3">0</text>
<text x="255.2" y="115.1">20%</text>
<text x="255.2" y="116.8">25V</text>
<text x="255.2" y="118.6">X5R</text>
<text x="254.2" y="120.4">0603</text>
<text x="192" y="131.1">100K</text>
<text x="91.7" y="133.6">100K</text>
<text x="91.7" y="135.6">1%</text>
<text x="192" y="135.9">CH</text>
<text x="192" y="137.9">0603</text>
<text x="192" y="133.1">1%</text>
<text x="91.7" y="140.5">0603</text>
<text x="91.7" y="138.4">CH</text>
<text x="192" y="149.9">CH</text>
<text x="192" y="147.1">1%</text>
<text x="192" y="145">120K</text>
<text x="192" y="151.9">0603</text>
<text x="63.8" y="160.3">100K</text>
<text x="63.8" y="162.3">1%</text>
<text x="63.8" y="165.1">CH</text>
<text x="63.8" y="167.1">0603</text>
<text x="96.3" y="206">47PF</text>
<text x="96.3" y="207.8">5%</text>
<text x="96.3" y="209.6">100V</text>
<text x="82.6" y="213.4">15KV</text>
<text x="85.1" y="215.9">ESD</text>
<text x="88.9" y="213.4">15V</text>
<text x="96.3" y="211.3">COG</text>
<text x="96.3" y="213.1">0603</text>
<text x="81.3" y="221.7">0402</text>
<text x="85.1" y="218.4">LXES15AAA1-100</text>
<text x="81.3" y="223.7">DIO</text>
</g>
<g font-size="1.7">
<text x="86.5" y="147.3">D</text>
<text x="75.3" y="150.8">G</text>
<text x="86.6" y="157.5">S</text>
</g>
</svg>
